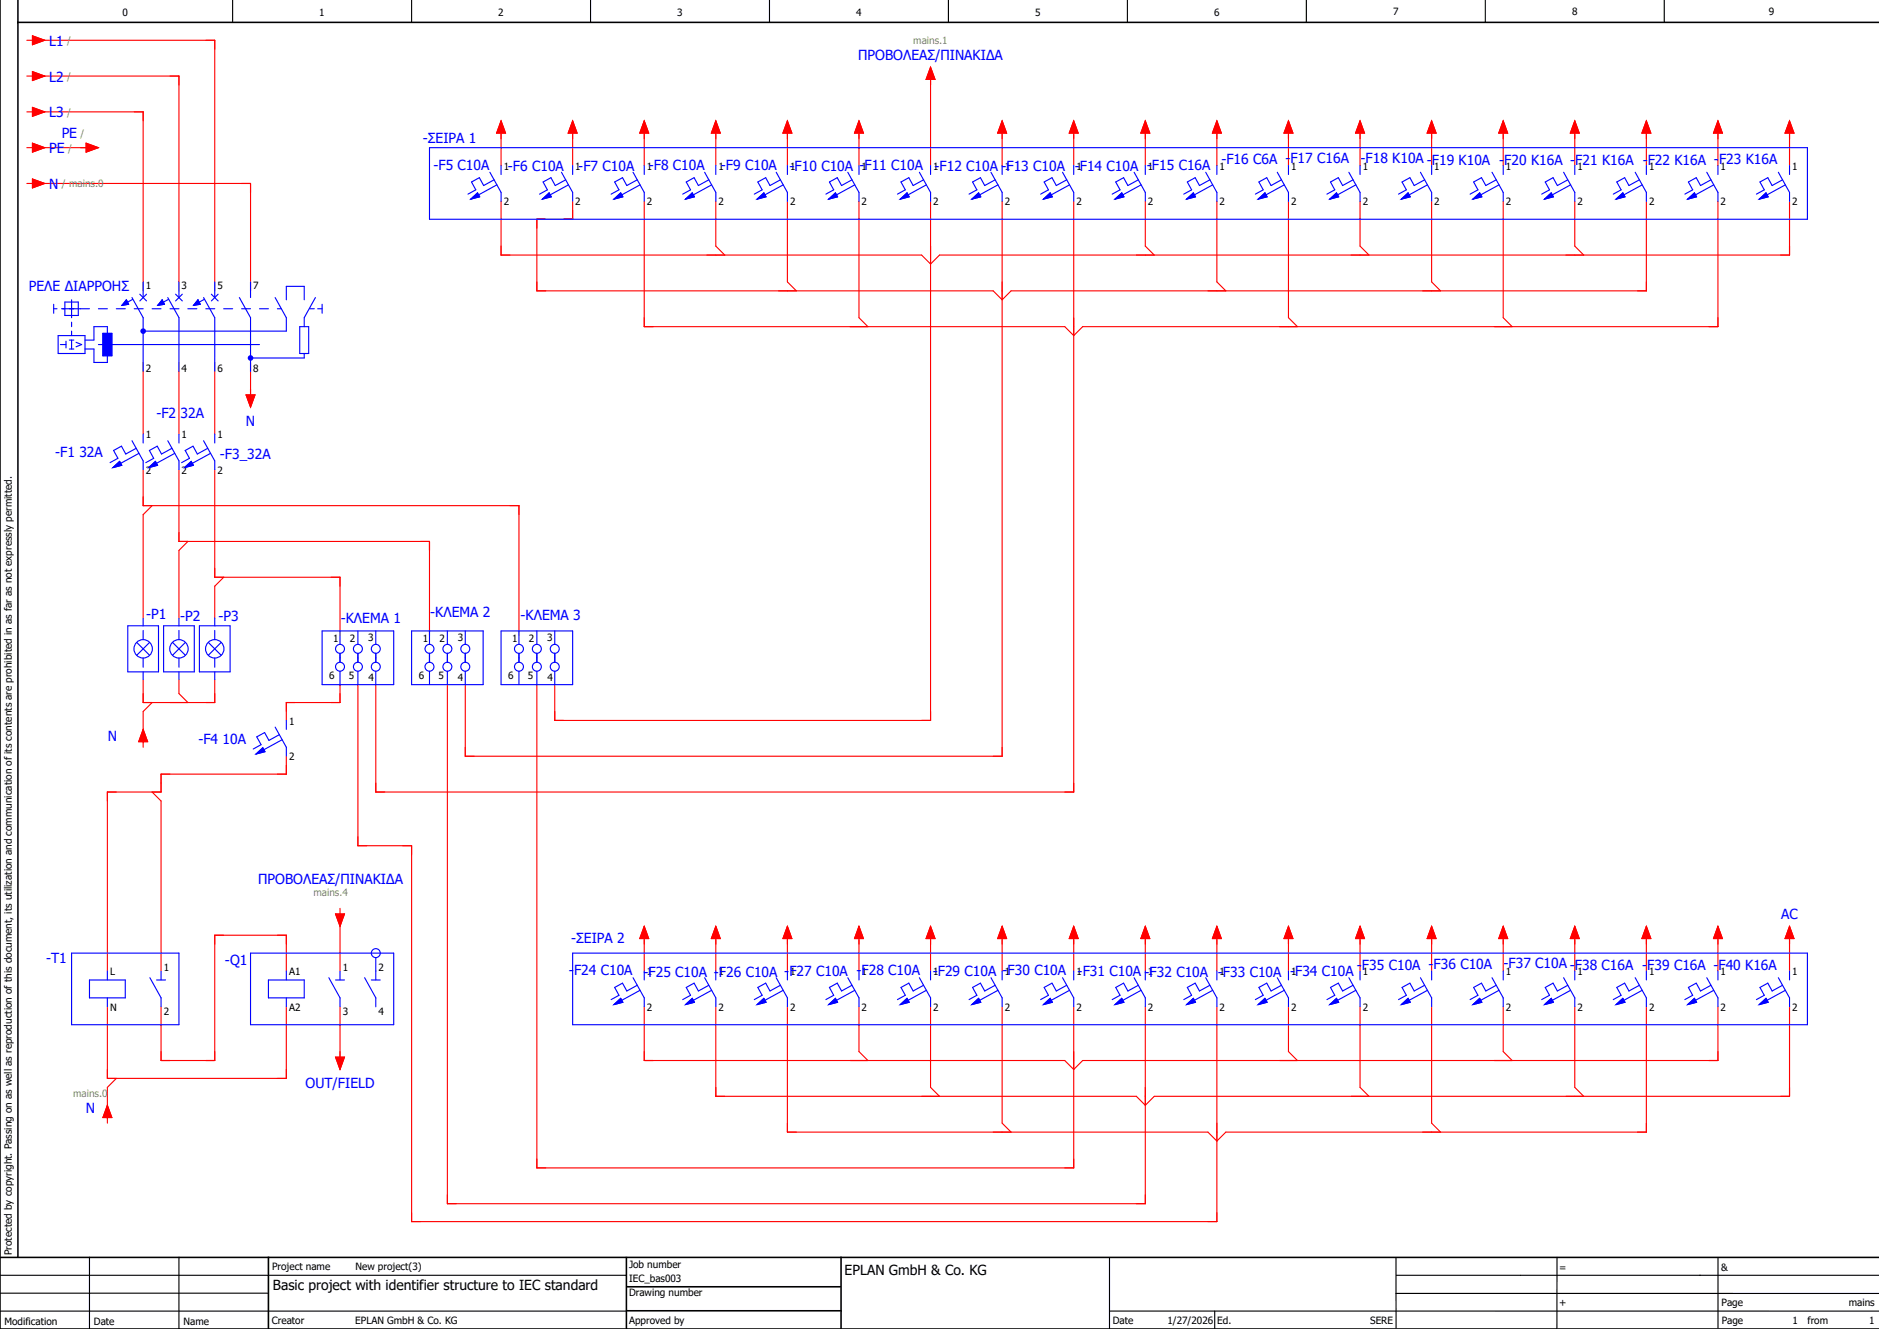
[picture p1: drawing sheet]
<svg xmlns="http://www.w3.org/2000/svg" width="420mm" height="297mm" viewBox="0 0 420 297" stroke-linecap="round" stroke-linejoin="round" font-family="sans-serif">
<g fill="none" stroke="#000" stroke-width=".25">
<path d="M52 0v5M92 0v5M132 0v5M172 0v5M212 0v5M252 0v5M292 0v5M332 0v5M372 0v5M0 293h140M0 285h140M0 289h60"/>
<path d="M20 281v16M40 281v16M248 281.1v15.9M248.1 293h171.9M271.5 293v4M312 281.2l.1 15.5M312 289l107.9 .1M348 281v15.9M384 281.2v15.6M420 285h-108"/>
</g>
<path d="M4 0v281M0 0v297h420M4 5h416M0 281h420M60 281v16M140 287.6h48M140 281v15.8M140.1 292.9h47.9M188 281v16" fill="none" stroke="#000" stroke-width=".35"/>
<g fill="none" stroke="#f00" stroke-width=".25">
<path d="M8 17h32v48M8 9h40v56M208 18v19M8 25h24v40M8 33h12M112 30v7M128 30v7M144 30v7M160 30v7M176 30v7M192 30v7M224 30v7"/>
<path d="M240 30v7M256 30v7M272 30v7M288 30v7M304 30v7M320 30v7M336 30v7M352 30v7M368 30v7M384 30v7M400 30v7M8 41h48v24"/>
<path d="M112 45v12h94l2 2 2-2h190v-12M128 45v4h-8v16h102l2 2 2-2h142v-20M144 45v28h94l2 2 2-2h142v-28M160 45v10l2 2M176 45v18l2 2M192 45v26l2 2M208 45v116h-84v-8M224 45v124h-120v-16M240 45v132h-156v-24M256 45v10l2 2M272 45v18l2 2M288 45v26l2 2"/>
<path d="M304 45v10l2 2M320 45v18l2 2M336 45v26l2 2M352 45v10l2 2M32 81v16M40 81v16M48 81v16M56 81v8M32 105v8h84v29M34 113l-2 2v23.1M40 105v16h56v21M48 105v24h28v13"/>
<path d="M42 121l-2 2v15.1M50 129l-2 2v7.1M32 151.9v5.1h16v-5.1M34 157l-2 2v7M40 151.9v3.1l2 2M76 153v4h-12v4M80 153v36h12v84h180v-48M100 153v116h156v-44M120 153v108h120v-36M34 177l2 2v38M64 169v4h-28v4h-12v40M64 217v-8h-16v28h-12v-12"/>
<path d="M76 206v11M144 210v7M160 210v7M176 210v7M192 210v7M208 210v7M224 210v7M240 210v7M256 210v7M272 210v7M288 210v7M304 210v7"/>
<path d="M320 210v7M336 210v7M352 210v7M368 210v7M384 210v7M400 210v7M24 225v16h40v-16M76 225v12M144 225v12h94l2 2 2-2h142v-12M160 225v20h94l2 2 2-2h142v-20M176 225v28h94l2 2 2-2h94v-28M192 225v10l2 2"/>
<path d="M208 225v18l2 2M224 225v26l2 2M288 225v10l2 2M304 225v18l2 2M320 225v26l2 2M336 225v10l2 2M352 225v18l2 2M26 241l-2 2v7"/>
</g>
<g fill="none" stroke="#00f" stroke-width=".25">
<path d="M12 69h.7M12 68v2M13 75h6v4h-6zM13.5 77h1.2M13.8 69h4.2M14.5 67.5h3v3h-3zM14.7 76.3v1.5M15.5 78h1M15.5 76h1M16 67v4M16 72v1M16 74v1"/>
<path d="M16 76v2M17 76.5l1.3 .5-1.3 .5M19 78h2v3h3v-1.5M22 77h36M23 74.5h2v5h-2zM24 74.5v-1.5h-3v3h-2M27.3 68.3h.1M28.2 67l.6 1-1.5 .3zM29.5 66.5l2.5 4.5M29.6 66.9l-1.1 .6M35.3 68.3h.1M36.3 67l.4 1-1.4 .3z"/>
<path d="M37.5 66.5l2.5 4.5M37.6 66.9l-1.1 .6M43.2 68.3h.1M44.2 67l.5 1-1.5 .3zM45.5 66.5l2.5 4.5M45.6 66.9l-1.1 .6M53.5 66.5l2.5 4.5M76 146v2M80 146v2M84 146v2M96 146v2M100 146v2"/>
<path d="M104 146v2M116 146v2M120 146v2M124 146v2"/>
</g>
<g fill="#00f" stroke="#00f" stroke-width=".22">
<path d="M44.2 67l.5 1-1.5 .3z"/>
<path d="M36.3 67l.4 1-1.4 .3z"/>
<path d="M28.2 67l.6 1-1.5 .3z"/>
<path d="M23 74.5h2v5h-2z"/>
</g>
<g fill="#00f">
<circle cx="32" cy="74" r=".63"/>
<circle cx="56" cy="80" r=".63"/>
</g>
<g fill="none" stroke="#00f" stroke-width=".25">
<path d="M96 33h308v16h-308zM109.5 38.5l2.5 4.5v2M112 37v2M125.5 38.5l2.5 4.5v2M128 37v2M141.5 38.5l2.5 4.5v2M144 37v2M157.5 38.5l2.5 4.5v2M160 37v2M173.5 38.5l2.5 4.5v2M176 37v2M189.5 38.5l2.5 4.5v2"/>
<path d="M192 37v2M205.5 38.5l2.5 4.5v2M208 37v2M221.5 38.5l2.5 4.5v2M224 37v2M237.5 38.5l2.5 4.5v2M240 37v2M253.5 38.5l2.5 4.5v2M256 37v2M269.5 38.5l2.5 4.5v2M272 37v2M285.5 38.5l2.5 4.5v2"/>
<path d="M288 37v2M301.5 38.5l2.5 4.5v2M304 37v2M317.5 38.5l2.5 4.5v2M320 37v2M333.5 38.5l2.5 4.5v2M336 37v2M349.5 38.5l2.5 4.5v2M352 37v2M365.5 38.5l2.5 4.5v2M368 37v2M381.5 38.5l2.5 4.5v2"/>
<path d="M384 37v2M397.5 38.5l2.5 4.5v2M400 37v2M105.2 44.5l1.5-1.4 .5 .9zM110.4 40.2l-2.3 1.3-1-1.8-1.7 1 1 1.7-1.8 1M111.1 41.3l-4.1 2.2M121.2 44.5l1.5-1.4 .5 .9zM126.4 40.2l-2.3 1.3-1-1.8-1.7 1 1 1.7-1.8 1M127.1 41.3l-4.1 2.2M137.2 44.5l1.5-1.4 .5 .9zM142.4 40.2l-2.3 1.3-1-1.8-1.7 1 1 1.7-1.8 1M143.1 41.3l-4.1 2.2"/>
<path d="M153.2 44.5l1.5-1.4 .5 .9zM158.4 40.2l-2.3 1.3-1-1.8-1.7 1 1 1.7-1.8 1M159.1 41.3l-4.1 2.2M169.2 44.5l1.5-1.4 .5 .9zM174.4 40.2l-2.3 1.3-1-1.8-1.7 1 1 1.7-1.8 1M175.1 41.3l-4.1 2.2M185.2 44.5l1.5-1.4 .5 .9zM190.4 40.2l-2.3 1.3-1-1.8-1.7 1 1 1.7-1.8 1M191.1 41.3l-4.1 2.2M201.2 44.5l1.5-1.4 .5 .9zM206.4 40.2l-2.3 1.3-1-1.8-1.7 1 1 1.7-1.8 1M207.1 41.3l-4.1 2.2"/>
<path d="M217.2 44.5l1.5-1.4 .5 .9zM222.4 40.2l-2.3 1.3-1-1.8-1.7 1 1 1.7-1.8 1M223.1 41.3l-4.1 2.2M233.2 44.5l1.5-1.4 .5 .9zM238.4 40.2l-2.3 1.3-1-1.8-1.7 1 1 1.7-1.8 1M239.1 41.3l-4.1 2.2M249.2 44.5l1.5-1.4 .5 .9zM254.4 40.2l-2.3 1.3-1-1.8-1.7 1 1 1.7-1.8 1M255.1 41.3l-4.1 2.2M265.2 44.5l1.5-1.4 .5 .9zM270.4 40.2l-2.3 1.3-1-1.8-1.7 1 1 1.7-1.8 1M271.1 41.3l-4.1 2.2"/>
<path d="M281.2 44.5l1.5-1.4 .5 .9zM286.4 40.2l-2.3 1.3-1-1.8-1.7 1 1 1.7-1.8 1M287.1 41.3l-4.1 2.2M297.2 44.5l1.5-1.4 .5 .9zM302.4 40.2l-2.3 1.3-1-1.8-1.7 1 1 1.7-1.8 1M303.1 41.3l-4.1 2.2M313.2 44.5l1.5-1.4 .5 .9zM318.4 40.2l-2.3 1.3-1-1.8-1.7 1 1 1.7-1.8 1M319.1 41.3l-4.1 2.2M329.2 44.5l1.5-1.4 .5 .9zM334.4 40.2l-2.3 1.3-1-1.8-1.7 1 1 1.7-1.8 1M335.1 41.3l-4.1 2.2"/>
<path d="M345.2 44.5l1.5-1.4 .5 .9zM350.4 40.2l-2.3 1.3-1-1.8-1.7 1 1 1.7-1.8 1M351.1 41.3l-4.1 2.2M361.2 44.5l1.5-1.4 .5 .9zM366.4 40.2l-2.3 1.3-1-1.8-1.7 1 1 1.7-1.8 1M367.1 41.3l-4.1 2.2M377.2 44.5l1.5-1.4 .5 .9zM382.4 40.2l-2.3 1.3-1-1.8-1.7 1 1 1.7-1.8 1M383.1 41.3l-4.1 2.2M393.2 44.5l1.5-1.4 .5 .9zM398.4 40.2l-2.3 1.3-1-1.8-1.7 1 1 1.7-1.8 1M399.1 41.3l-4.1 2.2"/>
<path d="M18 69h2M22 69h2M26 69h2M30 69h2M31.3 65.8l1.4 1.5M32 63v3.5M32 71v12M32.7 65.8l-1.4 1.5M34 69h2M38 69h2M39.3 65.8l1.5 1.5M40 63v3.5"/>
<path d="M40 71v12M40.8 65.8l-1.5 1.5M42 69h2M46 69h2M47.2 65.8l1.6 1.5M48 63v3.5M48 71v12M48.8 65.8l-1.6 1.5M50 69h2M54 69h2M56 63v3.5M56 71v12"/>
<path d="M58 69h2M61.5 66.5l2.5 4.5v3h-32M62 69h.9M64 67v-3h4v3M67 73h2v6h-2zM68 79v1h-12M69.2 69h1.1M70.5 66.5l-2.5 4.5v2M71 69h1M72 68v2M29.5 98.5l2.5 4.5v2M32 97v2"/>
<path d="M37.5 98.5l2.5 4.5v2M40 97v2M45.5 98.5l2.5 4.5v2M48 97v2M25.2 104.5l1.5-1.4 .5 .9zM30.4 100.2l-2.3 1.3-1-1.8-1.7 1 1 1.7-1.8 1M31.1 101.3l-4.1 2.2M33.2 104.5l1.5-1.4 .5 .9zM38.4 100.2l-2.3 1.3-1-1.8-1.7 1 1 1.7-1.8 1M39.1 101.3l-4.1 2.2M41.2 104.5l1.5-1.4 .5 .9zM46.4 100.2l-2.3 1.3-1-1.8-1.7 1 1 1.7-1.8 1"/>
<path d="M47.1 101.3l-4.1 2.2M28.6 139.9h6.8v10.2h-6.8zM32 138.1v1.8M36.6 139.9h6.8v10.2h-6.8zM40 138.1v1.8M44.6 139.9h6.8v10.2h-6.8zM48 138.1v1.8M30.6 143.6l2.8 2.8M32 140.9v2M32 147.1v2M32 150.1v1.8M33.4 143.6l-2.8 2.8"/>
<path d="M38.6 143.6l2.8 2.8M40 140.9v2M40 147.1v2M40 150.1v1.8M41.4 143.6l-2.8 2.8M46.6 143.6l2.8 2.8M48 140.9v2M48 147.1v2M48 150.1v1.8M49.4 143.6l-2.8 2.8M72 141h16v12h-16zM76 141v3"/>
<path d="M76 146v2M76 150v3M80 141v3M80 146v2M80 150v3M84 141v3M84 146v2M84 150v3M92 141h16v12h-16zM96 141v3M96 146v2M96 150v3"/>
<path d="M100 141v3M100 146v2M100 150v3M104 141v3M104 146v2M104 150v3M112 141h16v12h-16zM116 141v3M116 146v2M116 150v3M120 141v3M120 146v2"/>
<path d="M120 150v3M124 141v3M124 146v2M124 150v3M57.2 168.5l1.5-1.4 .5 .9zM61.5 162.5l2.5 4.5v2M62.4 164.2l-2.3 1.3-1-1.8-1.7 1 1 1.7-1.8 1M63.1 165.3l-4.1 2.2M64 161v2M16 213h24v16h-24zM20 219h8v4h-8zM24 217v2"/>
<path d="M33.5 218.5l2.5 4.5v2M35 219h2M36 217v2M56 213h32v16h-32zM60 219h8v4h-8zM64 217v2M73.5 218.5l2.5 4.5v2M75 219h2M76 217v2M81.5 218.5l2.5 4.5v2M83 219h2M84 214v5"/>
<path d="M128 213h276v16h-276zM141.5 218.5l2.5 4.5v2M144 217v2M157.5 218.5l2.5 4.5v2M160 217v2M173.5 218.5l2.5 4.5v2M176 217v2M189.5 218.5l2.5 4.5v2M192 217v2M205.5 218.5l2.5 4.5v2M208 217v2M221.5 218.5l2.5 4.5v2"/>
<path d="M224 217v2M237.5 218.5l2.5 4.5v2M240 217v2M253.5 218.5l2.5 4.5v2M256 217v2M269.5 218.5l2.5 4.5v2M272 217v2M285.5 218.5l2.5 4.5v2M288 217v2M301.5 218.5l2.5 4.5v2M304 217v2M317.5 218.5l2.5 4.5v2"/>
<path d="M320 217v2M333.5 218.5l2.5 4.5v2M336 217v2M349.5 218.5l2.5 4.5v2M352 217v2M365.5 218.5l2.5 4.5v2M368 217v2M381.5 218.5l2.5 4.5v2M384 217v2M397.5 218.5l2.5 4.5v2M400 217v2M24 223v2"/>
<path d="M64 223v2M137.2 224.5l1.5-1.4 .5 .9zM142.4 220.2l-2.3 1.3-1-1.8-1.7 1 1 1.7-1.8 1M143.1 221.3l-4.1 2.2M153.2 224.5l1.5-1.4 .5 .9zM158.4 220.2l-2.3 1.3-1-1.8-1.7 1 1 1.7-1.8 1M159.1 221.3l-4.1 2.2M169.2 224.5l1.5-1.4 .5 .9zM174.4 220.2l-2.3 1.3-1-1.8-1.7 1 1 1.7-1.8 1M175.1 221.3l-4.1 2.2M185.2 224.5l1.5-1.4 .5 .9zM190.4 220.2l-2.3 1.3-1-1.8-1.7 1 1 1.7-1.8 1"/>
<path d="M191.1 221.3l-4.1 2.2M201.2 224.5l1.5-1.4 .5 .9zM206.4 220.2l-2.3 1.3-1-1.8-1.7 1 1 1.7-1.8 1M207.1 221.3l-4.1 2.2M217.2 224.5l1.5-1.4 .5 .9zM222.4 220.2l-2.3 1.3-1-1.8-1.7 1 1 1.7-1.8 1M223.1 221.3l-4.1 2.2M233.2 224.5l1.5-1.4 .5 .9zM238.4 220.2l-2.3 1.3-1-1.8-1.7 1 1 1.7-1.8 1M239.1 221.3l-4.1 2.2M249.2 224.5l1.5-1.4 .5 .9zM254.4 220.2l-2.3 1.3-1-1.8-1.7 1 1 1.7-1.8 1"/>
<path d="M255.1 221.3l-4.1 2.2M265.2 224.5l1.5-1.4 .5 .9zM270.4 220.2l-2.3 1.3-1-1.8-1.7 1 1 1.7-1.8 1M271.1 221.3l-4.1 2.2M281.2 224.5l1.5-1.4 .5 .9zM286.4 220.2l-2.3 1.3-1-1.8-1.7 1 1 1.7-1.8 1M287.1 221.3l-4.1 2.2M297.2 224.5l1.5-1.4 .5 .9zM302.4 220.2l-2.3 1.3-1-1.8-1.7 1 1 1.7-1.8 1M303.1 221.3l-4.1 2.2M313.2 224.5l1.5-1.4 .5 .9zM318.4 220.2l-2.3 1.3-1-1.8-1.7 1 1 1.7-1.8 1"/>
<path d="M319.1 221.3l-4.1 2.2M329.2 224.5l1.5-1.4 .5 .9zM334.4 220.2l-2.3 1.3-1-1.8-1.7 1 1 1.7-1.8 1M335.1 221.3l-4.1 2.2M345.2 224.5l1.5-1.4 .5 .9zM350.4 220.2l-2.3 1.3-1-1.8-1.7 1 1 1.7-1.8 1M351.1 221.3l-4.1 2.2M361.2 224.5l1.5-1.4 .5 .9zM366.4 220.2l-2.3 1.3-1-1.8-1.7 1 1 1.7-1.8 1M367.1 221.3l-4.1 2.2M377.2 224.5l1.5-1.4 .5 .9zM382.4 220.2l-2.3 1.3-1-1.8-1.7 1 1 1.7-1.8 1"/>
<path d="M383.1 221.3l-4.1 2.2M393.2 224.5l1.5-1.4 .5 .9zM398.4 220.2l-2.3 1.3-1-1.8-1.7 1 1 1.7-1.8 1M399.1 221.3l-4.1 2.2"/>
<circle cx="32" cy="145" r="2.06"/>
<circle cx="40" cy="145" r="2.06"/>
<circle cx="48" cy="145" r="2.06"/>
<circle cx="76" cy="145" r="1"/>
<circle cx="76" cy="149" r="1"/>
<circle cx="80" cy="145" r="1"/>
<circle cx="80" cy="149" r="1"/>
<circle cx="84" cy="145" r="1"/>
<circle cx="84" cy="149" r="1"/>
<circle cx="96" cy="145" r="1"/>
<circle cx="96" cy="149" r="1"/>
<circle cx="100" cy="145" r="1"/>
<circle cx="100" cy="149" r="1"/>
<circle cx="104" cy="145" r="1"/>
<circle cx="104" cy="149" r="1"/>
<circle cx="116" cy="145" r="1"/>
<circle cx="116" cy="149" r="1"/>
<circle cx="120" cy="145" r="1"/>
<circle cx="120" cy="149" r="1"/>
<circle cx="124" cy="145" r="1"/>
<circle cx="124" cy="149" r="1"/>
<circle cx="84" cy="213" r="1"/>
</g>
<g fill="#00f" stroke="#00f" stroke-width=".22">
<path d="M25.2 104.5l1.5-1.4 .5 .9z"/>
<path d="M33.2 104.5l1.5-1.4 .5 .9z"/>
<path d="M41.2 104.5l1.5-1.4 .5 .9z"/>
<path d="M57.2 168.5l1.5-1.4 .5 .9z"/>
<path d="M105.2 44.5l1.5-1.4 .5 .9z"/>
<path d="M121.2 44.5l1.5-1.4 .5 .9z"/>
<path d="M137.2 44.5l1.5-1.4 .5 .9z"/>
<path d="M153.2 44.5l1.5-1.4 .5 .9z"/>
<path d="M169.2 44.5l1.5-1.4 .5 .9z"/>
<path d="M185.2 44.5l1.5-1.4 .5 .9z"/>
<path d="M201.2 44.5l1.5-1.4 .5 .9z"/>
<path d="M217.2 44.5l1.5-1.4 .5 .9z"/>
<path d="M233.2 44.5l1.5-1.4 .5 .9z"/>
<path d="M249.2 44.5l1.5-1.4 .5 .9z"/>
<path d="M265.2 44.5l1.5-1.4 .5 .9z"/>
<path d="M281.2 44.5l1.5-1.4 .5 .9z"/>
<path d="M297.2 44.5l1.5-1.4 .5 .9z"/>
<path d="M313.2 44.5l1.5-1.4 .5 .9z"/>
<path d="M329.2 44.5l1.5-1.4 .5 .9z"/>
<path d="M345.2 44.5l1.5-1.4 .5 .9z"/>
<path d="M361.2 44.5l1.5-1.4 .5 .9z"/>
<path d="M377.2 44.5l1.5-1.4 .5 .9z"/>
<path d="M393.2 44.5l1.5-1.4 .5 .9z"/>
<path d="M137.2 224.5l1.5-1.4 .5 .9z"/>
<path d="M153.2 224.5l1.5-1.4 .5 .9z"/>
<path d="M169.2 224.5l1.5-1.4 .5 .9z"/>
<path d="M185.2 224.5l1.5-1.4 .5 .9z"/>
<path d="M201.2 224.5l1.5-1.4 .5 .9z"/>
<path d="M217.2 224.5l1.5-1.4 .5 .9z"/>
<path d="M233.2 224.5l1.5-1.4 .5 .9z"/>
<path d="M249.2 224.5l1.5-1.4 .5 .9z"/>
<path d="M265.2 224.5l1.5-1.4 .5 .9z"/>
<path d="M281.2 224.5l1.5-1.4 .5 .9z"/>
<path d="M297.2 224.5l1.5-1.4 .5 .9z"/>
<path d="M313.2 224.5l1.5-1.4 .5 .9z"/>
<path d="M329.2 224.5l1.5-1.4 .5 .9z"/>
<path d="M345.2 224.5l1.5-1.4 .5 .9z"/>
<path d="M361.2 224.5l1.5-1.4 .5 .9z"/>
<path d="M377.2 224.5l1.5-1.4 .5 .9z"/>
<path d="M393.2 224.5l1.5-1.4 .5 .9z"/>
</g>
<g fill="#f00" stroke="#f00" stroke-width=".22">
<path d="M7.3 16l2.7 1-2.7 1z"/>
<path d="M7.3 40l2.7 1-2.7 1z"/>
<path d="M7.3 32l2.7 1-2.7 1z"/>
<path d="M7.3 8l2.7 1-2.7 1z"/>
<path d="M7.3 24l2.7 1-2.7 1z"/>
<path d="M55 88.3h2l-1 2.7z"/>
<path d="M19.2 32l2.8 1-2.8 1z"/>
<path d="M32 163l1 2.8h-2z"/>
<path d="M75 236.2h2l-1 2.8z"/>
<path d="M208 15l1 2.8h-2z"/>
<path d="M75 204.3h2l-1 2.7z"/>
<path d="M400 207l1 2.8h-2z"/>
<path d="M24 247l1 2.8h-2z"/>
<path d="M144 207l1 2.8h-2z"/>
<path d="M160 207l1 2.8h-2z"/>
<path d="M176 207l1 2.8h-2z"/>
<path d="M192 207l1 2.8h-2z"/>
<path d="M208 207l1 2.8h-2z"/>
<path d="M224 207l1 2.8h-2z"/>
<path d="M240 207l1 2.8h-2z"/>
<path d="M256 207l1 2.8h-2z"/>
<path d="M272 207l1 2.8h-2z"/>
<path d="M288 207l1 2.8h-2z"/>
<path d="M304 207l1 2.8h-2z"/>
<path d="M320 207l1 2.8h-2z"/>
<path d="M336 207l1 2.8h-2z"/>
<path d="M352 207l1 2.8h-2z"/>
<path d="M368 207l1 2.8h-2z"/>
<path d="M384 207l1 2.8h-2z"/>
<path d="M112 27l1 2.8h-2z"/>
<path d="M128 27l1 2.8h-2z"/>
<path d="M144 27l1 2.8h-2z"/>
<path d="M160 27l1 2.8h-2z"/>
<path d="M176 27l1 2.8h-2z"/>
<path d="M192 27l1 2.8h-2z"/>
<path d="M224 27l1 2.8h-2z"/>
<path d="M240 27l1 2.8h-2z"/>
<path d="M256 27l1 2.8h-2z"/>
<path d="M272 27l1 2.8h-2z"/>
<path d="M288 27l1 2.8h-2z"/>
<path d="M304 27l1 2.8h-2z"/>
<path d="M320 27l1 2.8h-2z"/>
<path d="M336 27l1 2.8h-2z"/>
<path d="M352 27l1 2.8h-2z"/>
<path d="M368 27l1 2.8h-2z"/>
<path d="M384 27l1 2.8h-2z"/>
<path d="M400 27l1 2.8h-2z"/>
</g>
<g fill="none" stroke="#f00" stroke-width=".25">
<path d="M6 17h1.3M6 9h1.3M7.3 16l2.7 1-2.7 1zM7.3 8l2.7 1-2.7 1zM208 15l1 2.8h-2zM208 17.8v1.2M6 33h1.3M6 25h1.3M7.3 24l2.7 1-2.7 1zM7.3 32l2.7 1-2.7 1zM18 33h1.2M19.2 32l2.8 1-2.8 1z"/>
<path d="M112 27l1 2.8h-2zM112 29.8v1.2M128 27l1 2.8h-2zM128 29.8v1.2M144 29.8v1.2M144 27l1 2.8h-2zM160 29.8v1.2M160 27l1 2.8h-2zM176 29.8v1.2M176 27l1 2.8h-2zM192 29.8v1.2M192 27l1 2.8h-2z"/>
<path d="M224 29.8v1.2M224 27l1 2.8h-2zM240 29.8v1.2M240 27l1 2.8h-2zM256 29.8v1.2M256 27l1 2.8h-2zM272 29.8v1.2M272 27l1 2.8h-2zM288 29.8v1.2M288 27l1 2.8h-2zM304 29.8v1.2M304 27l1 2.8h-2z"/>
<path d="M320 29.8v1.2M320 27l1 2.8h-2zM336 29.8v1.2M336 27l1 2.8h-2zM352 29.8v1.2M352 27l1 2.8h-2zM368 29.8v1.2M368 27l1 2.8h-2zM384 29.8v1.2M384 27l1 2.8h-2zM400 29.8v1.2M400 27l1 2.8h-2z"/>
<path d="M6 41h1.3M7.3 40l2.7 1-2.7 1zM55 88.3h2l-1 2.7zM56 87v1.3M32 163l1 2.8h-2zM32 165.8v1.2M75 204.3h2l-1 2.7zM76 203v1.3M144 207l1 2.8h-2zM144 209.8v1.2M160 207l1 2.8h-2zM160 209.8v1.2"/>
<path d="M176 207l1 2.8h-2zM176 209.8v1.2M192 207l1 2.8h-2zM192 209.8v1.2M208 209.8v1.2M208 207l1 2.8h-2zM224 207l1 2.8h-2zM224 209.8v1.2M240 207l1 2.8h-2zM240 209.8v1.2M256 207l1 2.8h-2zM256 209.8v1.2"/>
<path d="M272 207l1 2.8h-2zM272 209.8v1.2M288 207l1 2.8h-2zM288 209.8v1.2M304 207l1 2.8h-2zM304 209.8v1.2M320 207l1 2.8h-2zM320 209.8v1.2M336 207l1 2.8h-2zM336 209.8v1.2M352 207l1 2.8h-2zM352 209.8v1.2"/>
<path d="M368 207l1 2.8h-2zM368 209.8v1.2M384 207l1 2.8h-2zM384 209.8v1.2M400 207l1 2.8h-2zM400 209.8v1.2M75 236.2h2l-1 2.8zM76 235v1.2M24 247l1 2.8h-2zM24 249.8v1.2"/>
</g>
<g font-size="3.1" fill="#00f">
<text x="11" y="10.2">L1</text>
<text x="191.8" y="13.4">ΠΡΟΒΟΛΕΑΣ/ΠΙΝΑΚΙΔΑ</text>
<text x="11" y="18.2">L2</text>
<text x="11" y="26.2">L3</text>
<text x="11" y="34.2">PE</text>
<text x="13.8" y="30.9">PΕ</text>
<text x="94.5" y="31.9">-ΣΕΙΡΑ 1</text>
<text x="96.9" y="37.9">-F5 C10Α</text>
<text x="113.5" y="38.3">-F6 C10Α</text>
<text x="129.3" y="38.3">-F7 C10Α</text>
<text x="145" y="38">-F8 C10Α</text>
<text x="161.1" y="37.9">-F9 C10Α</text>
<text x="176.5" y="38.2">-F10 C10Α -F11 C10Α</text>
<text x="208.9" y="38.2">-F12 C10Α -F13 C10Α -F14 C10Α -F15 C16Α</text>
<text x="273" y="36.7">-F16 C6Α -F17 C16Α</text>
<text x="304.1" y="36.4">-F18 K10Α -F19 K10Α -F20 K16Α -F21 K16Α -F22 K16Α -F23 K16Α</text>
<text x="11" y="42.2">N</text>
<text x="6.4" y="65">ΡΕΛΕ ΔΙΑΡΡΟΗΣ</text>
<text x="35" y="93.5">-F2 32A</text>
<text x="55" y="95.1">Ν</text>
<text x="12.3" y="102.2">-F1 32A</text>
<text x="49.1" y="102.5">-F3_32A</text>
<text x="96.2" y="137.8">-ΚΛΕΜΑ 2</text>
<text x="32.7" y="138.2">-P1</text>
<text x="40.3" y="138.8">-P2</text>
<text x="48.8" y="138.8">-P3</text>
<text x="76.2" y="139.2">-ΚΛΕΜΑ 1</text>
<text x="116.4" y="138.6">-ΚΛΕΜΑ 3</text>
<text x="24.1" y="165.7">N</text>
<text x="44.3" y="166.2">-F4 10A</text>
<text x="57.7" y="197.5">ΠΡΟΒΟΛΕΑΣ/ΠΙΝΑΚΙΔΑ</text>
<text x="398.1" y="205.4">AC</text>
<text x="10.3" y="215.3">-T1</text>
<text x="50.3" y="215.8">-Q1</text>
<text x="127.7" y="210.8">-ΣΕΙΡΑ 2</text>
<text x="127.2" y="217.9">-F24 C10Α</text>
<text x="143.8" y="218.3">-F25 C10Α -F26 C10Α -F27 C10Α -F28 C10Α</text>
<text x="208.5" y="218.2">-F29 C10Α</text>
<text x="224.1" y="217.9">-F30 C10Α</text>
<text x="240.9" y="218.2">-F31 C10Α -F32 C10Α</text>
<text x="272.2" y="218.3">-F33 C10Α</text>
<text x="288.4" y="218">-F34 C10Α</text>
<text x="303.3" y="216.7">-F35 C10Α -F36 C10Α</text>
<text x="336.1" y="216.4">-F37 C10Α -F38 C16Α -F39 C16Α -F40 K16Α</text>
<text x="68.3" y="243.1">OUT/FIELD</text>
<text x="19.2" y="248.8">N</text>
</g>
<g font-size="3.1">
<text x="188.8" y="285">EPLAN GmbH &amp; Co. KG</text>
<text x="61" y="288.2">Basic project with identifier structure to IEC standard</text>
</g>
<g font-size="2.2">
<text x="27.4" y="3.5">0</text>
<text x="71.4" y="3.5">1</text>
<text x="111.4" y="3.5">2</text>
<text x="151.4" y="3.5">3</text>
<text x="191.4" y="3.5">4</text>
<text x="231.4" y="3.5">5</text>
<text x="271.4" y="3.5">6</text>
<text x="311.4" y="3.5">7</text>
<text x="351.4" y="3.4">8</text>
<text x="395.4" y="3.4">9</text>
<text x="112.6" y="37.9">1</text>
<text x="128.6" y="37.9">1</text>
<text x="144.6" y="37.9">1</text>
<text x="160.6" y="37.9">1</text>
<text x="176.6" y="37.9">1</text>
<text x="192.6" y="37.9">1</text>
<text x="208.6" y="37.9">1</text>
<text x="224.6" y="37.9">1</text>
<text x="240.6" y="37.9">1</text>
<text x="256.6" y="37.9">1</text>
<text x="272.6" y="37.9">1</text>
<text x="288.6" y="37.9">1</text>
<text x="304.6" y="37.9">1</text>
<text x="320.6" y="37.9">1</text>
<text x="336.6" y="37.9">1</text>
<text x="352.6" y="37.9">1</text>
<text x="368.6" y="37.9">1</text>
<text x="384.6" y="37.9">1</text>
<text x="400.6" y="37.9">1</text>
<text x="112.6" y="45.8">2</text>
<text x="128.6" y="45.8">2</text>
<text x="144.6" y="45.8">2</text>
<text x="160.6" y="45.8">2</text>
<text x="176.6" y="45.8">2</text>
<text x="192.6" y="45.8">2</text>
<text x="208.6" y="45.8">2</text>
<text x="224.6" y="45.8">2</text>
<text x="240.6" y="45.8">2</text>
<text x="256.6" y="45.8">2</text>
<text x="272.6" y="45.8">2</text>
<text x="288.6" y="45.8">2</text>
<text x="304.6" y="45.8">2</text>
<text x="320.6" y="45.8">2</text>
<text x="336.6" y="45.8">2</text>
<text x="352.6" y="45.8">2</text>
<text x="368.6" y="45.8">2</text>
<text x="384.6" y="45.8">2</text>
<text x="400.6" y="45.8">2</text>
<text x="32.6" y="64.5">1</text>
<text x="40.6" y="64.5">3</text>
<text x="48.6" y="64.5">5</text>
<text x="56.6" y="64.5">7</text>
<text x="32.6" y="83.2">2</text>
<text x="40.6" y="83.2">4</text>
<text x="48.6" y="83.2">6</text>
<text x="56.6" y="83.2">8</text>
<text x="32.6" y="97.9">1</text>
<text x="40.6" y="97.9">1</text>
<text x="48.6" y="97.9">1</text>
<text x="32.6" y="105.8">2</text>
<text x="40.6" y="105.8">2</text>
<text x="48.6" y="105.8">2</text>
<text x="74.5" y="143.4">1</text>
<text x="78.2" y="143.4">2</text>
<text x="82.3" y="143.3">3</text>
<text x="94.5" y="143.4">1</text>
<text x="98.2" y="143.4">2</text>
<text x="102.3" y="143.3">3</text>
<text x="114.5" y="143.4">1</text>
<text x="118.2" y="143.4">2</text>
<text x="122.3" y="143.3">3</text>
<text x="73.6" y="151.8">6</text>
<text x="78" y="151.7">5</text>
<text x="82.4" y="152.1">4</text>
<text x="93.6" y="151.8">6</text>
<text x="98" y="151.7">5</text>
<text x="102.4" y="152.1">4</text>
<text x="113.6" y="151.8">6</text>
<text x="118" y="151.7">5</text>
<text x="122.4" y="152.1">4</text>
<text x="64.6" y="161.9">1</text>
<text x="64.6" y="169.8">2</text>
<text x="24.6" y="217.9">L</text>
<text x="36.6" y="216.9">1</text>
<text x="64.6" y="217.9">A1</text>
<text x="76.6" y="216.9">1</text>
<text x="84.6" y="216.9">2</text>
<text x="144.6" y="217.9">1</text>
<text x="160.6" y="217.9">1</text>
<text x="176.6" y="217.9">1</text>
<text x="192.6" y="217.9">1</text>
<text x="208.6" y="217.9">1</text>
<text x="224.6" y="217.9">1</text>
<text x="240.6" y="217.9">1</text>
<text x="256.6" y="217.9">1</text>
<text x="272.6" y="217.9">1</text>
<text x="288.6" y="217.9">1</text>
<text x="304.6" y="217.9">1</text>
<text x="336.6" y="217.9">1</text>
<text x="352.6" y="217.9">1</text>
<text x="368.6" y="217.9">1</text>
<text x="384.6" y="217.9">1</text>
<text x="400.6" y="217.9">1</text>
<text x="24.6" y="225.8">N</text>
<text x="36.6" y="226.8">2</text>
<text x="64.6" y="225.8">A2</text>
<text x="76.6" y="226.8">3</text>
<text x="84.6" y="226.8">4</text>
<text x="144.6" y="225.8">2</text>
<text x="160.6" y="225.8">2</text>
<text x="176.6" y="225.8">2</text>
<text x="192.6" y="225.8">2</text>
<text x="208.6" y="225.8">2</text>
<text x="224.6" y="225.8">2</text>
<text x="240.6" y="225.8">2</text>
<text x="256.6" y="225.8">2</text>
<text x="272.6" y="225.8">2</text>
<text x="288.6" y="225.8">2</text>
<text x="304.6" y="225.8">2</text>
<text x="336.6" y="225.8">2</text>
<text x="352.6" y="225.8">2</text>
<text x="368.6" y="225.8">2</text>
<text x="384.6" y="225.8">2</text>
<text x="400.6" y="225.8">2</text>
<text x="2.7" y="280.5" transform="rotate(-90 2.7 280.5)">Protected by copyright. Passing on as well as reproduction of this document, its utilization and communication of its contents are prohibited in as far as not expressly permitted.</text>
<text x="60.8" y="283.9">Project name</text>
<text x="79.5" y="283.9">New project(3)</text>
<text x="140.6" y="286.4">IEC_bas003</text>
<text x="140.6" y="283.3">Job number</text>
<text x="348.5" y="284">=</text>
<text x="384.7" y="284">&amp;</text>
<text x="140.6" y="289.6">Drawing number</text>
<text x="348.5" y="291.8">+</text>
<text x="384.8" y="291.8">Page</text>
<text x="413.2" y="291.8">mains</text>
<text x="1" y="296">Modification</text>
<text x="21" y="296">Date</text>
<text x="41" y="296">Name</text>
<text x="60.8" y="295.9">Creator</text>
<text x="79.4" y="295.9">EPLAN GmbH &amp; Co. KG</text>
<text x="140.6" y="295.8">Approved by</text>
<text x="248.7" y="295.8">Date</text>
<text x="260.9" y="295.8">1/27/2026</text>
<text x="272.1" y="295.8">Ed.</text>
<text x="306.3" y="295.8">SERE</text>
<text x="384.8" y="295.8">Page</text>
<text x="400.7" y="295.8">1</text>
<text x="404" y="295.8">from</text>
<text x="417.8" y="295.8">1</text>
</g>
<g font-size="2.2" fill="#7ca552">
<text x="15" y="9.9">/</text>
<text x="204.1" y="9.8">mains.1</text>
<text x="15" y="17.9">/</text>
<text x="15" y="25.9">/</text>
<text x="15.2" y="33.9">/</text>
<text x="18" y="30.5">/</text>
<text x="13.8" y="41.9">/ mains.0</text>
<text x="70.1" y="200.3">mains.4</text>
<text x="16.3" y="245.3">mains.0</text>
</g>
</svg>
